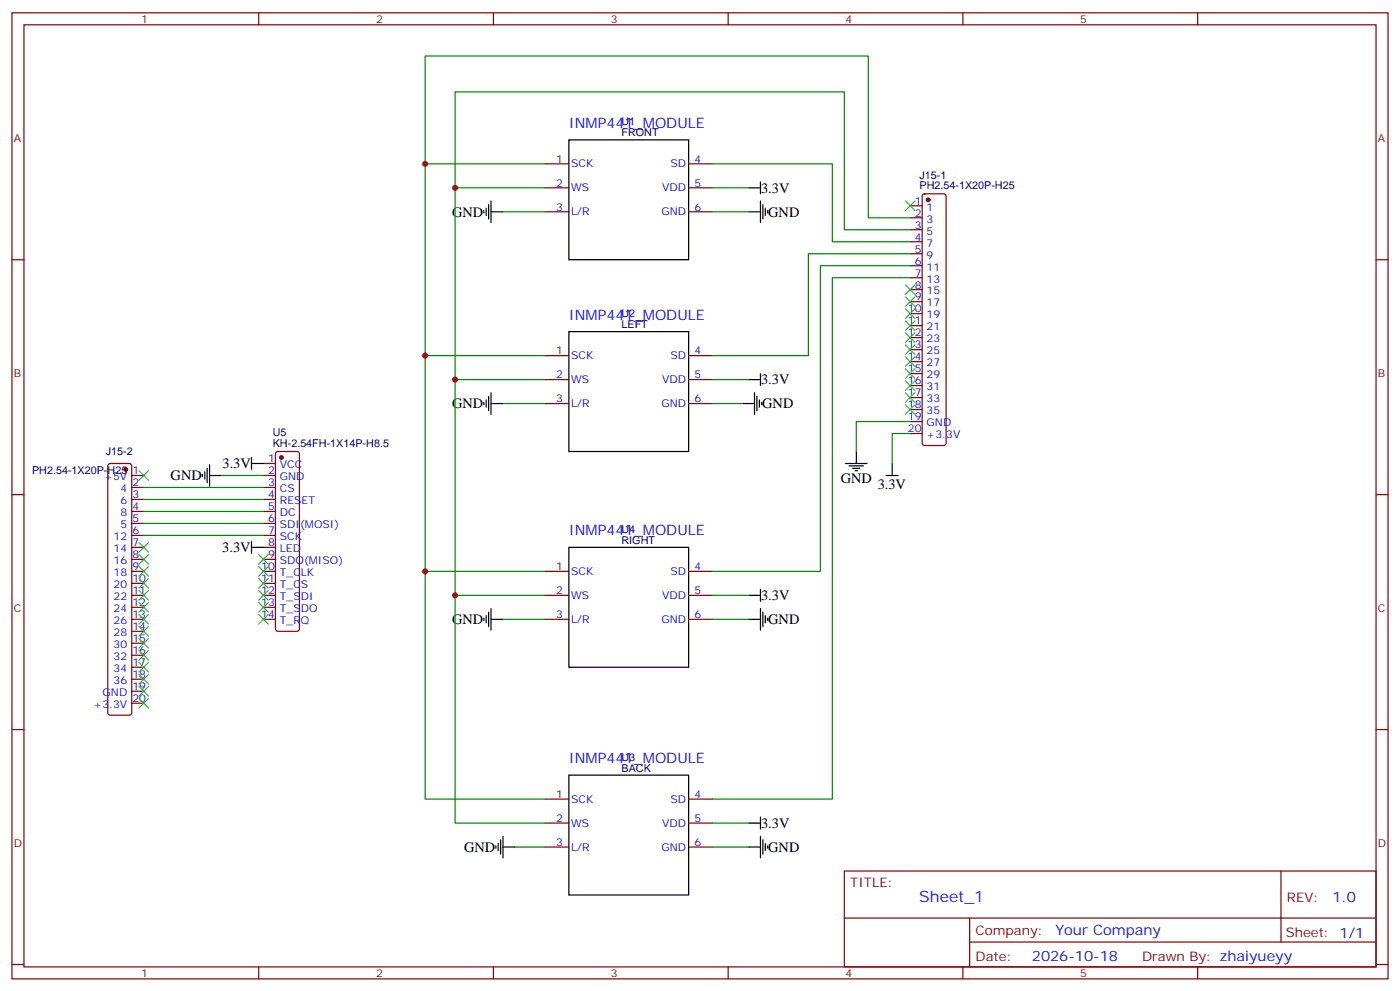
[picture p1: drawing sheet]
<svg xmlns="http://www.w3.org/2000/svg" width="412mm" height="292mm" viewBox="0 0 412 292" stroke-linecap="round" stroke-linejoin="round" font-family="sans-serif">
<g fill="none" stroke="#870000" stroke-width=".35">
<path d="M3.5 3.8h405.4v284.3h-405.4zM7.1 7.3h398.2v277.3h-398.2zM76.2 3.8v3.5M145.3 3.8v3.5M214.5 3.8v3.5M283.6 3.8v3.5M352.8 3.8v3.5M160.5 48.2h7.1M160.5 55.3h7.1M202.8 48.2h7.1M202.8 55.3h7.1M271.9 57.3l.4-.3h5.7l.5 .3 .2 .4v72.7l-.2 .5-.5 .2h-5.7l-.5-.2-.2-.5v-72.7z"/>
<path d="M3.5 76.4h3.6M160.5 62.3h7.1M202.8 62.3h7.1M268.1 60.6h3.5M268.1 64.1h3.5M268.1 67.6h3.5M268.1 71.2h3.5M268.1 74.7h3.5M268.1 78.2h3.5M405.3 76.4h3.6M268.1 81.7h3.5M268.1 85.3h3.5"/>
<path d="M268.1 88.8h3.5M268.1 92.3h3.5M268.1 95.8h3.5M268.1 99.4h3.5M160.5 104.7h7.1M160.5 111.7h7.1M160.5 118.8h7.1M202.8 104.7h7.1M202.8 111.7h7.1M202.8 118.8h7.1M268.1 102.9h3.5M268.1 106.4h3.5"/>
<path d="M268.1 110h3.5M268.1 113.5h3.5M268.1 117h3.5M32 136.6l.5-.2h5.6l.5 .2 .2 .5v72.7l-.2 .5-.5 .2h-5.6l-.5-.2-.3-.5v-72.7zM38.8 139.9h3.5M77.6 139.9h3.5M77.6 136.4h3.5M81.4 133.1l.4-.2h5.7l.5 .2 .2 .5v51.5l-.2 .5-.5 .2h-5.7l-.5-.2-.2-.5v-51.5zM268.1 120.5h3.5M268.1 124.1h3.5M268.1 127.6h3.5M3.5 145.6h3.6"/>
<path d="M38.8 143.5h3.5M38.8 147h3.5M38.8 150.5h3.5M38.8 154.1h3.5M38.8 157.6h3.5M77.6 143.5h3.5M77.6 147h3.5M77.6 150.5h3.5M77.6 154.1h3.5M77.6 157.6h3.5M405.3 145.6h3.6M38.8 168.2h3.5"/>
<path d="M38.8 175.2h3.5M38.8 161.1h3.5M38.8 164.6h3.5M38.8 171.7h3.5M38.8 178.8h3.5M77.6 168.2h3.5M77.6 175.2h3.5M77.6 161.1h3.5M77.6 164.6h3.5M77.6 171.7h3.5M77.6 178.8h3.5M160.5 168.2h7.1"/>
<path d="M160.5 175.2h7.1M202.8 168.2h7.1M202.8 175.2h7.1M38.8 182.3h3.5M38.8 185.8h3.5M38.8 189.3h3.5M38.8 192.9h3.5M38.8 196.4h3.5M38.8 199.9h3.5M77.6 182.3h3.5M160.5 182.3h7.1M202.8 182.3h7.1"/>
<path d="M3.5 214.7h3.6M38.8 203.4h3.5M38.8 207h3.5M405.3 214.7h3.6M160.5 235.2h7.1M202.8 235.2h7.1M160.5 242.3h7.1M160.5 249.3h7.1M202.8 242.3h7.1M202.8 249.3h7.1M248.7 256.4h156.6v28.2h-156.6zM377.3 256.4v20.9"/>
<path d="M248.7 270.2h156.5M285.6 277.3h119.6M285.6 270.2v14.1M3.5 283.9h3.6M76.2 284.6v3.5M145.3 284.6v3.5M214.5 284.6v3.5M283.6 284.6v3.5M352.8 284.6v3.5M405.3 283.9h3.6"/>
</g>
<g fill="none" stroke="#000" stroke-width=".35">
<path d="M144.6 59.2v6.3M167.6 41.2h35.2v35.2h-35.2zM220.5 55.3h3.5M224 53.5v3.5M224 59.2v6.3M142.5 62v.7M143.2 61.3v2.1M143.9 60.2v4.3M144.6 62.3h3.6M220.5 62.3h3.5M224.7 60.2v4.3M225.4 61.3v2.1"/>
<path d="M226.1 62v.7M167.6 97.6h35.2v35.3h-35.2zM142.5 118.4v.7M143.2 117.7v2.1M143.9 116.7v4.2M144.6 118.8h3.6M144.6 115.6v6.4M218.7 118.8h3.5M220.5 111.7h3.5M222.2 115.6v6.4M223 116.7v4.2M223.7 117.7v2.1"/>
<path d="M224 110v3.5M224.4 118.4v.7M59.6 139.6v.7M60.3 138.9v2.1M61 137.8v4.3M61.7 139.9h3.6M61.7 136.8v6.3M74.1 136.4h3.5M74.1 134.7v3.5M249.1 136.4h6.3M250.1 137.1h4.3M251.2 137.8h2.1"/>
<path d="M251.9 138.5h.7M252.2 132.9v3.5M261.1 139.9h3.5M262.8 136.4v3.5M74.1 159.3v3.6M74.1 161.1h3.5M144.6 179.1v6.4M167.6 161.1h35.2v35.3h-35.2zM220.5 175.2h3.5M224 173.5v3.5M224 179.1v6.4M142.5 181.9v.7"/>
<path d="M143.2 181.2v2.1M143.9 180.2v4.2M144.6 182.3h3.6M220.5 182.3h3.5M224.7 180.2v4.2M225.4 181.2v2.1M226.1 181.9v.7M167.6 228.1h35.2v35.3h-35.2zM146 249v.7M146.8 248.2v2.2M147.5 247.2v4.2M148.2 249.3h3.5"/>
<path d="M148.2 246.1v6.4M220.5 242.3h3.5M220.5 249.3h3.5M224 240.5v3.5M224 246.1v6.4M224.7 247.2v4.2M225.4 248.2v2.2M226.1 249v.7"/>
</g>
<g fill="#870000" stroke="#870000" stroke-width=".35">
<circle cx="273.4" cy="58.8" r=".53"/>
<circle cx="37" cy="138.2" r=".53"/>
<circle cx="82.9" cy="134.7" r=".53"/>
</g>
<g fill="none" stroke="#008700" stroke-width=".35">
<path d="M125.2 48.2h35.3M134.1 55.3h26.4M209.9 48.2h35.3v23h22.9M209.9 55.3h10.6M148.2 62.3h12.3M209.9 62.3h10.6M268.1 64.1h-12.3v-47.6h-130.6v218.7h35.3M268.1 67.6h-19.4v-40.5h-114.6v215.2h26.4M268.1 78.2h-26.4v90h-31.8M268.1 74.7h-30v30h-28.2M268.1 81.7h-22.9v153.5h-35.3M125.2 104.7h35.3"/>
<path d="M134.1 111.7h26.4M148.2 118.8h12.3M209.9 111.7h10.6M209.9 118.8h8.8M65.3 139.9h12.3M268.1 127.6h-5.3v8.8M268.1 124.1h-15.9v8.8M42.3 143.5h35.3M42.3 147h35.3M42.3 150.5h35.3M42.3 154.1h35.3M42.3 157.6h35.3"/>
<path d="M125.2 168.2h35.3M134.1 175.2h26.4M209.9 175.2h10.6M148.2 182.3h12.3M209.9 182.3h10.6M151.7 249.3h8.8M209.9 242.3h10.6M209.9 249.3h10.6"/>
</g>
<g fill="none" stroke="#3c3" stroke-width=".35">
<path d="M266.7 59.2l2.8 2.8M269.5 59.2l-2.8 2.8M266.7 83.9l2.8 2.8M266.7 87.4l2.8 2.8M266.7 90.9l2.8 2.8M266.7 94.4l2.8 2.9M266.7 98l2.8 2.8M269.5 83.9l-2.8 2.8M269.5 87.4l-2.8 2.8M269.5 90.9l-2.8 2.8M269.5 94.4l-2.8 2.9M269.5 98l-2.8 2.8"/>
<path d="M266.7 101.5l2.8 2.8M266.7 105l2.8 2.8M266.7 108.5l2.8 2.9M266.7 112.1l2.8 2.8M266.7 115.6l2.8 2.8M266.7 119.1l2.8 2.9M269.5 101.5l-2.8 2.8M269.5 105l-2.8 2.8M269.5 108.5l-2.8 2.9M269.5 112.1l-2.8 2.8M269.5 115.6l-2.8 2.8M269.5 119.1l-2.8 2.9"/>
<path d="M40.9 138.5l2.8 2.9M43.7 138.5l-2.8 2.9M40.9 159.7l2.8 2.8M43.7 159.7l-2.8 2.8M40.9 163.2l2.8 2.9M40.9 166.8l2.8 2.8M40.9 173.8l2.8 2.8M40.9 170.3l2.8 2.8M40.9 177.3l2.8 2.9M43.7 163.2l-2.8 2.9M43.7 166.8l-2.8 2.8M43.7 173.8l-2.8 2.8"/>
<path d="M43.7 170.3l-2.8 2.8M43.7 177.3l-2.8 2.9M76.2 163.2l2.8 2.9M76.2 166.8l2.8 2.8M76.2 170.3l2.8 2.8M76.2 173.8l2.8 2.8M76.2 177.3l2.8 2.9M79 163.2l-2.8 2.9M79 166.8l-2.8 2.8M79 170.3l-2.8 2.8M79 173.8l-2.8 2.8M79 177.3l-2.8 2.9"/>
<path d="M40.9 180.9l2.8 2.8M40.9 184.4l2.8 2.8M40.9 187.9l2.8 2.8M40.9 191.5l2.8 2.8M40.9 195l2.8 2.8M40.9 198.5l2.8 2.8M43.7 180.9l-2.8 2.8M43.7 184.4l-2.8 2.8M43.7 187.9l-2.8 2.8M43.7 191.5l-2.8 2.8M43.7 195l-2.8 2.8M43.7 198.5l-2.8 2.8"/>
<path d="M76.2 180.9l2.8 2.8M79 180.9l-2.8 2.8M40.9 202l2.8 2.9M40.9 205.6l2.8 2.8M43.7 202l-2.8 2.9M43.7 205.6l-2.8 2.8"/>
</g>
<g fill="#c00">
<circle cx="125.2" cy="168.2" r=".88"/>
<circle cx="125.2" cy="104.7" r=".88"/>
<circle cx="125.2" cy="48.2" r=".88"/>
<circle cx="134.1" cy="175.2" r=".88"/>
<circle cx="134.1" cy="55.3" r=".88"/>
<circle cx="134.1" cy="111.7" r=".88"/>
</g>
<text font-size="4.6" fill="#00f" x="270.8" y="265.4">Sheet_1</text>
<g font-size="4.2" fill="#00f">
<text x="167.6" y="37.6">INMP441_MODULE</text>
<text x="167.6" y="94.1">INMP441_MODULE</text>
<text x="167.6" y="157.6">INMP441_MODULE</text>
<text x="167.6" y="224.6">INMP441_MODULE</text>
<text x="392.5" y="265.6">1.0</text>
<text x="310.9" y="275.2">Your Company</text>
<text x="304" y="283">2026-10-18</text>
</g>
<g font-size="4.2">
<text x="224.2" y="56.7">3.3V</text>
<text x="133.2" y="63.7">GND</text>
<text x="226.3" y="63.7">GND</text>
<text x="224.2" y="113.2">3.3V</text>
<text x="133.2" y="120.2">GND</text>
<text x="224.5" y="120.2">GND</text>
<text x="65.6" y="137.8">3.3V</text>
<text x="50.3" y="141.4">GND</text>
<text x="247.6" y="142.1">GND</text>
<text x="258.5" y="143.8">3.3V</text>
<text x="65.5" y="162.5">3.3V</text>
<text x="224.2" y="176.7">3.3V</text>
<text x="133.2" y="183.7">GND</text>
<text x="226.3" y="183.7">GND</text>
<text x="224.2" y="243.7">3.3V</text>
<text x="136.7" y="250.7">GND</text>
<text x="226.3" y="250.7">GND</text>
</g>
<g font-size="3.9" fill="#800">
<text x="250.5" y="260.9">TITLE:</text>
<text x="379.1" y="265.6">REV:</text>
<text x="287.4" y="275.1">Company:</text>
<text x="378.7" y="275.8">Sheet: 1/1</text>
<text x="287.4" y="282.8">Date:</text>
<text x="336.4" y="282.9">Drawn By: zhaiyueyy</text>
</g>
<g font-size="3.2" fill="#800">
<text x="41.6" y="6.8">1</text>
<text x="110.8" y="6.8">2</text>
<text x="179.9" y="6.8">3</text>
<text x="249.1" y="6.8">4</text>
<text x="318.2" y="6.8">5</text>
<text x="4.1" y="41.9">A</text>
<text x="405.9" y="41.9">A</text>
<text x="4.1" y="111">B</text>
<text x="405.9" y="111">B</text>
<text x="4.1" y="180.2">C</text>
<text x="405.9" y="180.2">C</text>
<text x="4.1" y="249.3">D</text>
<text x="405.9" y="249.3">D</text>
<text x="41.6" y="287.6">1</text>
<text x="110.8" y="287.6">2</text>
<text x="179.9" y="287.6">3</text>
<text x="249.1" y="287.6">4</text>
<text x="318.2" y="287.6">5</text>
</g>
<g font-size="3.2" fill="#000080">
<text x="183.1" y="40.1">FRONT</text>
<text x="183.1" y="36.9">U1</text>
<text x="270.9" y="52.6">J15-1</text>
<text x="270.9" y="55.7">PH2.54-1X20P-H25</text>
<text x="183.1" y="93.4">U2</text>
<text x="183.1" y="96.6">LEFT</text>
<text x="80.4" y="131.6">KH-2.54FH-1X14P-H8.5</text>
<text x="80.4" y="128.5">U5</text>
<text x="31.2" y="134">J15-2</text>
<text x="9.5" y="139.4">PH2.54-1X20P-H25</text>
<text x="183.1" y="160.1">RIGHT</text>
<text x="183.1" y="156.9">U4</text>
<text x="183.1" y="227.1">BACK</text>
<text x="183.1" y="223.9">U3</text>
</g>
<g font-size="3.2" fill="#00f">
<text x="163.8" y="47.9">1</text>
<text x="204.6" y="47.9">4</text>
<text x="168.3" y="49.3">SCK</text>
<text x="197.5" y="49.3">SD</text>
<text x="163.8" y="54.9">2</text>
<text x="168.3" y="56.3">WS</text>
<text x="195.1" y="56.3">VDD</text>
<text x="204.6" y="54.9">5</text>
<text x="163.8" y="62">3</text>
<text x="168.3" y="63.4">L/R</text>
<text x="194.9" y="63.4">GND</text>
<text x="204.6" y="62">6</text>
<text x="269.4" y="60.2">1</text>
<text x="269.4" y="63.7">2</text>
<text x="272.9" y="62">1</text>
<text x="272.9" y="65.5">3</text>
<text x="269.4" y="67.3">3</text>
<text x="269.4" y="70.8">4</text>
<text x="272.9" y="69">5</text>
<text x="269.4" y="74.3">5</text>
<text x="269.4" y="77.9">6</text>
<text x="272.9" y="72.6">7</text>
<text x="272.9" y="76.1">9</text>
<text x="269.4" y="81.4">7</text>
<text x="272.9" y="79.6">11</text>
<text x="272.9" y="83.1">13</text>
<text x="269.4" y="84.9">8</text>
<text x="269.4" y="88.4">9</text>
<text x="272.9" y="86.7">15</text>
<text x="267.4" y="92">10</text>
<text x="267.4" y="95.5">11</text>
<text x="272.9" y="90.2">17</text>
<text x="272.9" y="93.7">19</text>
<text x="267.4" y="99">12</text>
<text x="272.9" y="97.3">21</text>
<text x="272.9" y="100.8">23</text>
<text x="163.8" y="104.3">1</text>
<text x="168.3" y="105.7">SCK</text>
<text x="197.5" y="105.7">SD</text>
<text x="204.6" y="104.3">4</text>
<text x="267.4" y="102.6">13</text>
<text x="267.4" y="106.1">14</text>
<text x="272.9" y="104.3">25</text>
<text x="272.9" y="107.8">27</text>
<text x="163.8" y="111.4">2</text>
<text x="168.3" y="112.8">WS</text>
<text x="195.1" y="112.8">VDD</text>
<text x="204.6" y="111.4">5</text>
<text x="267.4" y="109.6">15</text>
<text x="267.4" y="113.1">16</text>
<text x="272.9" y="111.4">29</text>
<text x="163.8" y="118.4">3</text>
<text x="168.3" y="119.8">L/R</text>
<text x="194.9" y="119.8">GND</text>
<text x="204.6" y="118.4">6</text>
<text x="267.4" y="116.7">17</text>
<text x="272.9" y="114.9">31</text>
<text x="272.9" y="118.4">33</text>
<text x="267.4" y="120.2">18</text>
<text x="267.4" y="123.7">19</text>
<text x="272.9" y="122">35</text>
<text x="272.9" y="125.5">GND</text>
<text x="267.4" y="127.2">20</text>
<text x="272.9" y="129">+3.3V</text>
<text x="78.9" y="136.1">1</text>
<text x="82.4" y="137.8">VCC</text>
<text x="30.7" y="141.4">+5V</text>
<text x="39" y="139.6">1</text>
<text x="39" y="143.1">2</text>
<text x="78.9" y="139.6">2</text>
<text x="78.9" y="143.1">3</text>
<text x="82.4" y="141.4">GND</text>
<text x="35.5" y="144.9">4</text>
<text x="35.5" y="148.4">6</text>
<text x="39" y="146.6">3</text>
<text x="78.9" y="146.6">4</text>
<text x="82.4" y="144.9">CS</text>
<text x="82.4" y="148.4">RESET</text>
<text x="35.5" y="151.9">8</text>
<text x="35.5" y="155.5">5</text>
<text x="39" y="150.2">4</text>
<text x="39" y="153.7">5</text>
<text x="78.9" y="150.2">5</text>
<text x="78.9" y="153.7">6</text>
<text x="82.4" y="151.9">DC</text>
<text x="82.4" y="155.5">SDI(MOSI)</text>
<text x="33.5" y="159">12</text>
<text x="39" y="157.2">6</text>
<text x="39" y="160.8">7</text>
<text x="78.9" y="157.2">7</text>
<text x="78.9" y="160.8">8</text>
<text x="82.4" y="159">SCK</text>
<text x="33.5" y="162.5">14</text>
<text x="33.5" y="166.1">16</text>
<text x="39" y="164.3">8</text>
<text x="39" y="167.8">9</text>
<text x="76.9" y="167.8">10</text>
<text x="78.9" y="164.3">9</text>
<text x="82.4" y="162.5">LED</text>
<text x="82.4" y="166.1">SDO(MISO)</text>
<text x="163.8" y="167.8">1</text>
<text x="204.6" y="167.8">4</text>
<text x="33.5" y="169.6">18</text>
<text x="33.5" y="173.1">20</text>
<text x="39" y="171.3">10</text>
<text x="76.9" y="171.3">11</text>
<text x="82.4" y="169.6">T_CLK</text>
<text x="82.4" y="173.1">T_CS</text>
<text x="168.3" y="169.2">SCK</text>
<text x="197.5" y="169.2">SD</text>
<text x="33.5" y="176.6">22</text>
<text x="39" y="174.9">11</text>
<text x="39" y="178.4">12</text>
<text x="76.9" y="174.9">12</text>
<text x="76.9" y="178.4">13</text>
<text x="82.4" y="176.6">T_SDI</text>
<text x="163.8" y="174.9">2</text>
<text x="168.3" y="176.3">WS</text>
<text x="195.1" y="176.3">VDD</text>
<text x="204.6" y="174.9">5</text>
<text x="33.5" y="180.2">24</text>
<text x="33.5" y="183.7">26</text>
<text x="39" y="181.9">13</text>
<text x="39" y="185.5">14</text>
<text x="76.9" y="181.9">14</text>
<text x="82.4" y="180.2">T_SDO</text>
<text x="82.4" y="183.7">T_RQ</text>
<text x="163.8" y="181.9">3</text>
<text x="168.3" y="183.3">L/R</text>
<text x="194.9" y="183.3">GND</text>
<text x="204.6" y="181.9">6</text>
<text x="33.5" y="187.2">28</text>
<text x="33.5" y="190.7">30</text>
<text x="39" y="189">15</text>
<text x="33.5" y="194.3">32</text>
<text x="33.5" y="197.8">34</text>
<text x="39" y="192.5">16</text>
<text x="39" y="196">17</text>
<text x="33.5" y="201.3">36</text>
<text x="39" y="199.6">18</text>
<text x="39" y="203.1">19</text>
<text x="27.5" y="208.4">+3.3V</text>
<text x="30.2" y="204.9">GND</text>
<text x="39" y="206.6">20</text>
<text x="163.8" y="234.8">1</text>
<text x="168.3" y="236.3">SCK</text>
<text x="197.5" y="236.3">SD</text>
<text x="204.6" y="234.8">4</text>
<text x="163.8" y="241.9">2</text>
<text x="168.3" y="243.3">WS</text>
<text x="195.1" y="243.3">VDD</text>
<text x="204.6" y="241.9">5</text>
<text x="163.8" y="249">3</text>
<text x="168.3" y="250.4">L/R</text>
<text x="194.9" y="250.4">GND</text>
<text x="204.6" y="249">6</text>
</g>
</svg>
